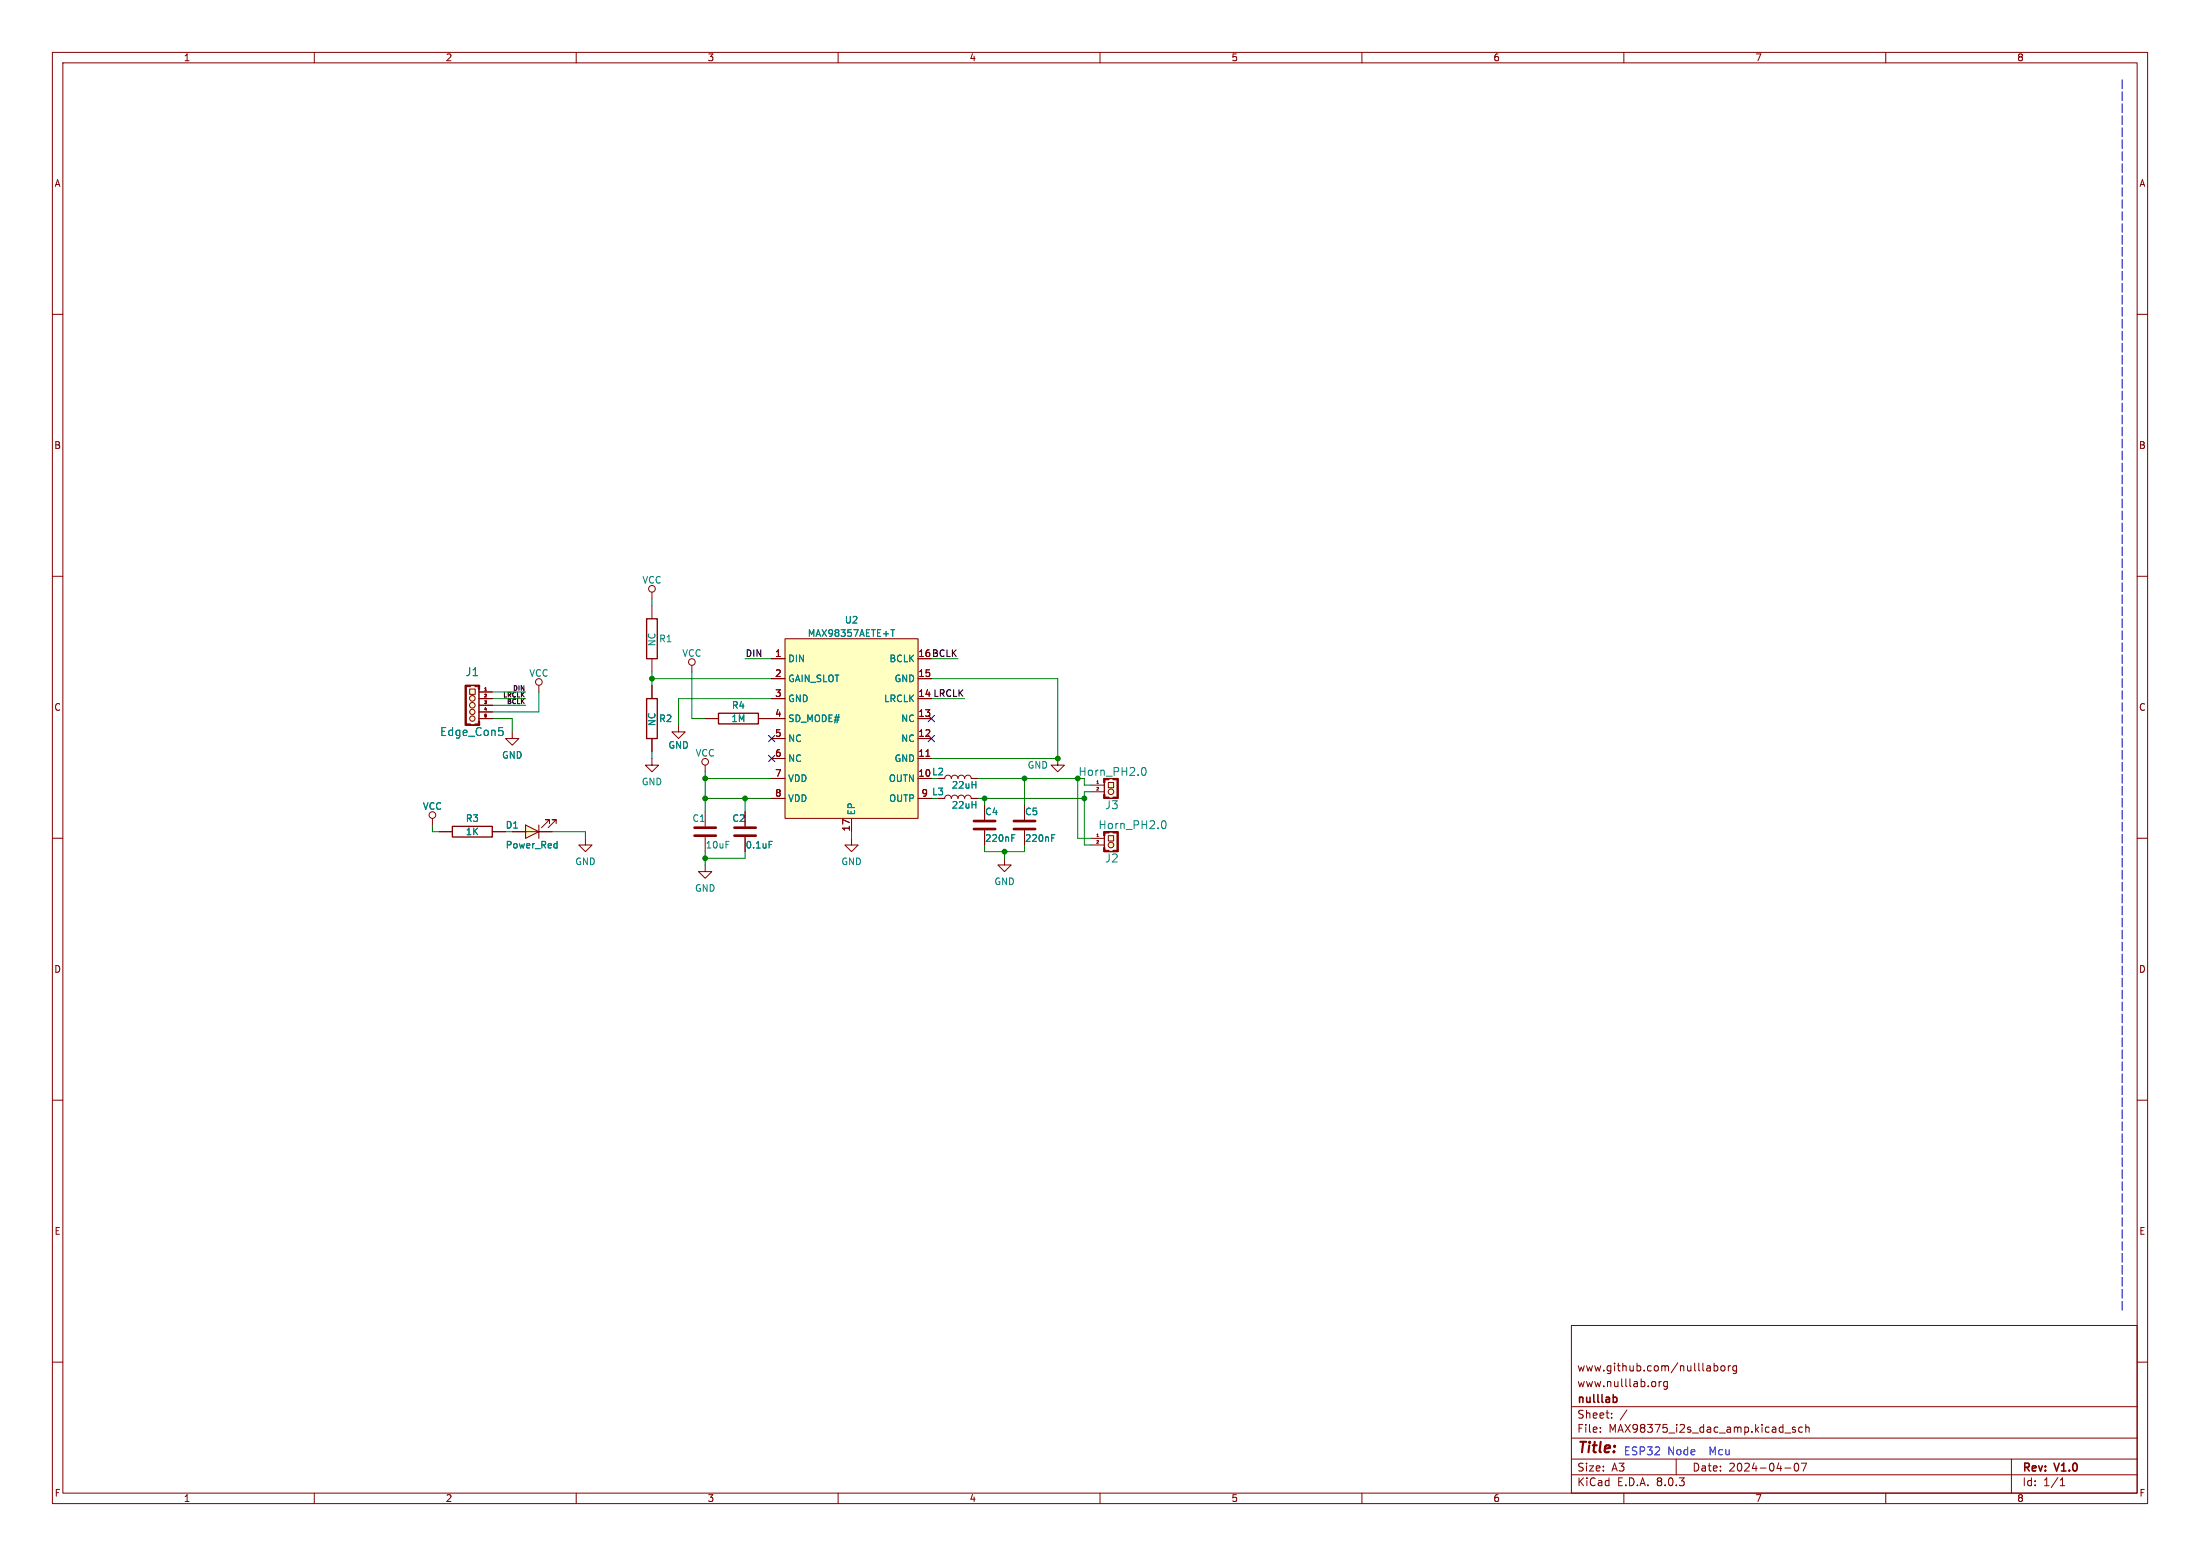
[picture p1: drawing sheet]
<svg xmlns="http://www.w3.org/2000/svg" width="420mm" height="297mm" viewBox="0 0 420 297" stroke-linecap="round" stroke-linejoin="round" font-family="sans-serif">
<g fill="none" stroke="#840000" stroke-width=".19">
<path d="M10 10h400v277h-400zM12 12h396v273h-396zM60 10v2M110 10v2M160 10v2M210 10v2M260 10v2M310 10v2M360 10v2M10 60h2M408 60h2M10 110h2"/>
<path d="M408 110h2M10 160h2M124.5 144.8v1.3h1.2l-1.2 1.2-1.3-1.2h1.3M134.6 146.1v1.2M142.2 154.9v2.8M142.2 159.8v2.8M195.6 153.7v2.8M195.6 158.5v2.8M201.9 144.8v1.3h1.3l-1.3 1.2-1.2-1.2h1.2M408 160h2M134.6 165.1v1.3h1.3l-1.3 1.2-1.3-1.2h1.3M191.8 163.8v1.3h1.2l-1.2 1.3-1.3-1.3h1.3"/>
<path d="M10 210h2M408 210h2M10 260h2M300 253h108v32h-108zM408 260h2M300 278.5h108M300 274.5h108M300 268.5h108M305.5 273.2v.2M305.5 272.5v.1M307.7 270.5v.2M307.7 269.8v.1"/>
<path d="M310.6 269.1l-1.3 1.9M316.7 263.7v1M317.2 263.7l-.3 .1-.2 .2M318.3 263.8l-.4-.1-.3 .3 .1 .6h.6M318.3 263.7v1.2l-.3 .3-.3-.1M320 278.5v3M327.2 260.2v1.5M327.2 260.8l.5-.1 .2 .3-.1 .6h-.6M328.7 260.8l.3-.1 .3 .3v.4l-.3 .3-.3-.1-.2-.2zM329.9 260.7v1M330.4 260.7l-.3 .1-.2 .2M331.5 260.8l-.4-.1-.3 .3 .1 .6h.6"/>
<path d="M331.5 260.7v1.2l-.3 .3-.3-.1M340.7 273.5h1.2M342.7 279.4l.2-.1a.8 .8 0 0 1 .5 .7 .8 .8 0 0 1-.5 .8 1 1 0 0 1-.2-1.4zM342.7 272.5l-.3-.1-.2 .2v.2l.5 .2v.3h-.5M343.9 279.3h1l-.7 1.5M344.1 272.5l-.4-.1-.3 .3 .1 .6h.6M344.7 272.5l.2-.1 .4 .1 .1 .9M344.7 271.9v1.5M384 278.5v6.5M60 285v2M110 285v2M160 285v2"/>
<path d="M210 285v2M260 285v2M300 281.5h108M310 285v2M340.7 280.2h1.2M360 285v2M393.3 283.6h.9M393.3 282.5l.4-.4v1.5"/>
<circle cx="134.6" cy="145.4" r=".63"/>
</g>
<path d="M308.1 266.7l.4 .1 .2 .2-.1 .5-.5 .2" fill="none" stroke="#840000" stroke-width=".3"/>
<path d="M140.2 159.5h4.1M140.2 158h4.1M193.5 158.2h4.1M193.5 156.7h4.1" fill="none" stroke="#840000" stroke-width=".51"/>
<path d="M200.8 159.9h.4M200.8 159.3h.6M146.8 160.6h.6" fill="none" stroke="#008484" stroke-width=".19"/>
<path d="M211.6 149.4h1v1h-1z" fill="#ffffc2"/>
<circle cx="212.1" cy="151.1" r=".53" fill="#ffffc2" stroke="#ffffc2" stroke-width=".19"/>
<g fill="none" stroke="#840000" stroke-width=".19">
<path d="M180.3 148.6a.64 .64 0 0 1 .7-.6 .64 .64 0 0 1 .6 .6 .64 .64 0 0 1 .6-.6 .64 .64 0 0 1 .7 .6 .64 .64 0 0 1 .6-.6 .64 .64 0 0 1 .6 .6 .64 .64 0 0 1 .7-.6 .64 .64 0 0 1 .6 .6h1.3M180.3 152.4a.64 .64 0 0 1 .7-.6 .64 .64 0 0 1 .6 .6 .64 .64 0 0 1 .6-.6 .64 .64 0 0 1 .7 .6 .64 .64 0 0 1 .6-.6 .64 .64 0 0 1 .6 .6 .64 .64 0 0 1 .7-.6 .64 .64 0 0 1 .6 .6h1.3M208.3 149.9h2.5M208.3 151.1h2.5M209.4 149.5h.3M210.8 148.6h2.6v3.8h-2.6zM210.8 149.4v2.2M211.6 149.4h1v1h-1z"/>
<circle cx="212.1" cy="151.1" r=".53"/>
</g>
<g fill="#840000" stroke="#840000" stroke-width=".19">
<path d="M213.2 148.6h.3v3.8h-.3z"/>
<path d="M212.5 152.1h.9v.3h-.9z"/>
<path d="M211.7 152.3l.8 .1z"/>
<path d="M210.8 152.1h.9v.3h-.9z"/>
<path d="M210.7 151.6h.2v.8h-.2z"/>
<path d="M210.7 148.6h.2v.8h-.2z"/>
</g>
<path d="M218.1 146.6l.2-.1a.81 .81 0 0 1 .5 .8 .81 .81 0 0 1-.5 .7l-.2-.1" fill="none" stroke="#008484" stroke-width=".19"/>
<path d="M211.6 159.5h1v1h-1z" fill="#ffffc2"/>
<circle cx="212.1" cy="161.3" r=".53" fill="#ffffc2" stroke="#ffffc2" stroke-width=".19"/>
<g fill="none" stroke="#840000" stroke-width=".19">
<path d="M134.6 137.2h2.6M144.8 137.2h2.5M82.5 156.2v1.3M83.8 158.8h2.6M94 158.8h2.5M209.4 159.7h.3M210.8 158.8h2.6v3.8h-2.6zM210.8 159.5v2.3M211.6 159.5h1v1h-1zM111.8 160v1.3h1.2l-1.2 1.3-1.3-1.3h1.3M208.3 160h2.5M208.3 161.3h2.5"/>
<circle cx="82.5" cy="155.6" r=".63"/>
<circle cx="212.1" cy="161.3" r=".53"/>
</g>
<g fill="#840000" stroke="#840000" stroke-width=".19">
<path d="M213.2 158.8h.3v3.8h-.3z"/>
<path d="M212.5 162.3h.9v.3h-.9z"/>
<path d="M211.7 162.5l.8 .1z"/>
<path d="M210.8 162.3h.9v.3h-.9z"/>
<path d="M210.7 161.8h.2v.8h-.2z"/>
<path d="M210.7 158.8h.2v.7h-.2z"/>
</g>
<path d="M221.9 156.8l.2-.1a.81 .81 0 0 1 .5 .7 .81 .81 0 0 1-.5 .8l-.2-.2" fill="none" stroke="#008484" stroke-width=".19"/>
<path d="M137.2 136.1h7.6v2.1h-7.6zM86.4 157.7h7.6v2.1h-7.6z" fill="none" stroke="#840000" stroke-width=".25"/>
<path d="M149.9 121.9h25.4v34.3h-25.4z" fill="#ffffc2"/>
<g fill="none" stroke="#840000" stroke-width=".19">
<path d="M97.8 139.7v1.3h1.3l-1.3 1.2-1.3-1.2h1.3M147.3 125.7h2.6M147.3 137.2h2.6M147.3 129.5h2.6M147.3 133.4h2.6M149.9 121.9h25.4v34.3h-25.4zM175.3 137.2h2.5M175.3 129.5h2.5M147.3 144.8h2.6M147.3 141h2.6M147.3 148.6h2.6M147.3 152.4h2.6"/>
<path d="M162.6 156.2v2.6M175.3 144.8h2.5M175.3 141h2.5M175.3 152.4h2.5M176.8 144.4h.7M188 153.7v2.8M188 158.5v2.8"/>
</g>
<path d="M170.1 120.2h.7M170.4 120.2v1.3M193.2 159.9h.4M193.2 159.3h.6" fill="none" stroke="#008484" stroke-width=".19"/>
<path d="M185.9 158.2h4.1M185.9 156.7h4.1" fill="none" stroke="#840000" stroke-width=".51"/>
<path d="M100.3 157.5l2.6 1.3-2.6 1.2z" fill="#ffffc2"/>
<path d="M100.3 157.5l2.6 1.3-2.6 1.2zM102.9 157.5v2.5" fill="none" stroke="#840000" stroke-width=".2"/>
<g fill="none" stroke="#840000" stroke-width=".19">
<path d="M124.5 113v1.3M102.9 130.8v1.3M124.5 130.8v2.6M129.5 138.4v1.3h1.3l-1.3 1.3-1.2-1.3h1.2M132.1 127v1.3M97.8 158.8h7.6M104.9 157.2v-.7h-.8h.8l-1.5 1.5M106.2 157.2v-.7h-.8h.8l-1.6 1.5M124.5 141v2.5M134.6 154.9v2.8M134.6 159.8v2.8M162.6 160v1.3h1.2l-1.2 1.3-1.3-1.3h1.3"/>
<circle cx="124.5" cy="112.4" r=".63"/>
<circle cx="102.9" cy="130.2" r=".63"/>
<circle cx="132.1" cy="126.4" r=".63"/>
</g>
<path d="M106 161l.3 .1M106.3 160.6v1.3M106.3 161.8l-.3 .1" fill="none" stroke="#008484" stroke-width=".19"/>
<path d="M132.6 159.5h4.1M132.6 158h4.1" fill="none" stroke="#840000" stroke-width=".51"/>
<path d="M123.4 133.4h2.1v7.6h-2.1z" fill="none" stroke="#840000" stroke-width=".25"/>
<path d="M89.7 131.5h1v1h-1z" fill="#ffffc2"/>
<g fill="#ffffc2" stroke="#ffffc2" stroke-width=".19">
<circle cx="90.2" cy="137.2" r=".51"/>
<circle cx="90.2" cy="135.9" r=".51"/>
<circle cx="90.2" cy="134.6" r=".53"/>
<circle cx="90.2" cy="133.3" r=".53"/>
</g>
<g fill="none" stroke="#840000" stroke-width=".19">
<path d="M124.5 115.6v2.5M88.9 130.8h2.5v7.6h-2.5zM89.7 131.5h1v1h-1zM91.4 131.6v6.1M91.4 132.1h2.6M91.4 133.4h2.6M91.4 134.6h2.6M91.4 135.9h2.6M91.4 137.2h2.6M92.6 131.8h.3M124.5 125.7v2.6M124.5 130.8v2.6"/>
<path d="M134.6 137.2h2.6M144.8 137.2h5.1M147.3 133.4h2.6M147.3 125.7h2.6M147.3 129.5h2.6M175.3 137.2h2.5M175.3 129.5h2.5M83.8 158.8h2.6M94 158.8h2.5M97.8 158.8h2.5M102.9 158.8h2.5M124.5 141v2.5"/>
<path d="M142.2 154.9v2.8M142.2 159.8v2.8M147.3 148.6h2.6M147.3 152.4h2.6M147.3 144.8h2.6M147.3 141h2.6M162.6 156.2v2.6M175.3 152.4h2.5M175.3 144.8h2.5M175.3 141h2.5M176.8 144.4h.7M185.4 148.6h1.3"/>
<path d="M185.4 152.4h1.3M188 153.7v2.8M188 158.5v2.8M195.6 153.7v2.8M195.6 158.5v2.8"/>
<circle cx="90.2" cy="134.6" r=".53"/>
<circle cx="90.2" cy="133.3" r=".53"/>
<circle cx="90.2" cy="137.2" r=".51"/>
<circle cx="90.2" cy="135.9" r=".51"/>
</g>
<g fill="#840000" stroke="#840000" stroke-width=".19">
<path d="M88.8 130.8h.2v7.6h-.2z"/>
<path d="M88.9 138.2h.9v.2h-.9z"/>
<path d="M89.8 138.4h.9z"/>
<path d="M89.8 130.8l.9 .1z"/>
<path d="M88.9 130.8h.9v.3h-.9z"/>
<path d="M90.7 138.2h.9v.2h-.9z"/>
<path d="M90.7 130.8h.9v.3h-.9z"/>
<path d="M91.3 137.7h.3v.7h-.3z"/>
<path d="M91.3 130.8h.3v.8h-.3z"/>
</g>
<path d="M95.2 138.9h.8M95.8 139.5l.2 .2v.4l-.2 .3M170.1 120.2h.7M170.4 120.2v1.3M193.2 159.9h.4M193.2 159.3h.6M200.8 159.9h.4M200.8 159.3h.6M106 161l.3 .1M106.3 160.6v1.3M106.3 161.8l-.3 .1M146.8 160.6h.6" fill="none" stroke="#008484" stroke-width=".19"/>
<path d="M123.4 118.1h2.1v7.6h-2.1z" fill="none" stroke="#840000" stroke-width=".25"/>
<path d="M405.1 15.2v235" fill="none" stroke="#0000c2" stroke-width=".19" stroke-dasharray="1.7 .6"/>
<g fill="none" stroke="#008400" stroke-width=".19">
<path d="M124.5 114.3v1.3M94 137.2h3.8v2.5M94 132.1h6.3M94 133.4h6.3M94 134.6h6.3M102.9 132.1v3.8h-8.9M124.5 129.5h22.8M124.5 128.3v2.5M132.1 128.3v8.9h2.5M142.2 125.7h5.1M147.3 133.4h-17.8v5M177.8 129.5h24.1v15.3h-24.1"/>
<path d="M177.8 125.7h5.1M177.8 133.4h6.3M82.5 157.5v1.3h1.3M105.4 158.8h6.4v1.2M124.5 143.5v1.3M134.6 148.6h12.7M134.6 152.4h12.7M134.6 147.3v7.6M142.2 152.4v2.5M162.6 158.8v1.2M186.7 148.6h19v11.4h2.6M186.7 152.4h20.3"/>
<path d="M188 152.4v1.3M195.6 148.6v5.1M207 148.6v1.3h1.3M208.3 151.1h-1.3v10.2h1.3M134.6 162.6v2.5M142.2 162.6v1.2h-7.6M188 161.3v1.3h7.6v-1.3M191.8 162.6v1.2"/>
</g>
<path d="M177.2 136.6l1.2 1.2M178.4 136.6l-1.2 1.2M146.7 144.2l1.2 1.2M146.7 140.4l1.2 1.2M147.9 144.2l-1.2 1.2M147.9 140.4l-1.2 1.2M177.2 140.4l1.2 1.2M178.4 140.4l-1.2 1.2" fill="none" stroke="#000084" stroke-width=".19"/>
<g fill="#008400" stroke="#008400" stroke-width=".19">
<circle cx="134.6" cy="152.4" r=".46"/>
<circle cx="134.6" cy="163.8" r=".46"/>
<circle cx="188" cy="152.4" r=".46"/>
<circle cx="142.2" cy="152.4" r=".46"/>
<circle cx="134.6" cy="148.6" r=".46"/>
<circle cx="201.9" cy="144.8" r=".46"/>
<circle cx="195.6" cy="148.6" r=".46"/>
<circle cx="207" cy="152.4" r=".46"/>
<circle cx="191.8" cy="162.6" r=".46"/>
<circle cx="124.5" cy="129.5" r=".46"/>
</g>
<text font-size="2.8" fill="#840000" x="301" y="277.9">Title:</text>
<g font-size="2.1" fill="#008484">
<text x="88.8" y="129.3">J1</text>
<text x="83.9" y="140.7">Edge_Con5</text>
<text x="210.9" y="154.7">J3</text>
<text x="209.6" y="158.5">Horn_PH2.0</text>
<text x="210.9" y="164.8">J2</text>
</g>
<text font-size="2.1" fill="#008400" x="205.8" y="148.3">Horn_PH2.0</text>
<g font-size="2.1" fill="#840000">
<text x="301" y="262">www.github.com/nulllaborg</text>
<text x="301" y="268.2">nulllab</text>
<text x="301" y="265">www.nulllab.org</text>
<text x="301" y="273.7">File:</text>
<text x="301" y="271">Sheet:</text>
<text x="307.1" y="273.7">MAX98375_i2s_dac_amp.kicad_sch</text>
<text x="301" y="281.1">Size:</text>
<text x="307.6" y="281.1">A3</text>
<text x="323" y="281.1">Date:</text>
<text x="330" y="281.1">2024-04-07</text>
<text x="386" y="281.3">Rev:</text>
<text x="392.4" y="281.3">V1.0</text>
<text x="301" y="283.9">KiCad</text>
<text x="308.7" y="283.9">E.D.A.</text>
<text x="316.3" y="283.9">8.0.3</text>
<text x="386" y="283.9">Id:</text>
<text x="390.1" y="283.9">1/1</text>
</g>
<g font-size="2.1" fill="#0000c2">
<text x="309.9" y="277.9">ESP32</text>
<text x="318.3" y="277.9">Node</text>
<text x="326.5" y="277.9">Mcu</text>
</g>
<g font-size="1.8" fill="#840000">
<text x="35" y="11.9">1</text>
<text x="85" y="11.9">2</text>
<text x="135" y="11.9">3</text>
<text x="185" y="11.9">4</text>
<text x="235" y="11.9">5</text>
<text x="285" y="11.9">6</text>
<text x="335" y="11.9">7</text>
<text x="385" y="11.9">8</text>
<text x="10.3" y="35.9">A</text>
<text x="408.3" y="35.9">A</text>
<text x="10.3" y="85.9">B</text>
<text x="408.2" y="85.9">B</text>
<text x="147.9" y="125.5">1</text>
<text x="175.2" y="125.5">16 BCLK</text>
<text x="175.2" y="125.5">16</text>
<text x="147.9" y="129.3">2</text>
<text x="175.2" y="129.3">15</text>
<text x="10.3" y="135.9">C</text>
<text x="147.9" y="133.1">3</text>
<text x="147.9" y="136.9">4</text>
<text x="175.2" y="136.9">13</text>
<text x="175.2" y="133.1">14 LRCLK</text>
<text x="175.2" y="133.1">14</text>
<text x="408.2" y="135.9">C</text>
<text x="147.9" y="140.7">5</text>
<text x="175.2" y="140.7">12</text>
<text x="147.9" y="144.5">6</text>
<text x="147.9" y="148.3">7</text>
<text x="175.2" y="148.3">10 L2</text>
<text x="175.2" y="144.5">11</text>
<text x="147.9" y="152.1">8</text>
<text x="175.8" y="152.1">9 L3</text>
<text x="162.3" y="158.8" transform="rotate(-90 162.3 158.8)">17</text>
<text x="10.3" y="185.9">D</text>
<text x="408.2" y="185.9">D</text>
<text x="10.3" y="235.9">E</text>
<text x="408.3" y="235.9">E</text>
<text x="10.3" y="285.9">F</text>
<text x="35" y="286.9">1</text>
<text x="85" y="286.9">2</text>
<text x="135" y="286.9">3</text>
<text x="185" y="286.9">4</text>
<text x="235" y="286.9">5</text>
<text x="285" y="286.9">6</text>
<text x="335" y="286.9">7</text>
<text x="385" y="286.9">8</text>
<text x="408.3" y="285.9">F</text>
</g>
<g font-size="1.8" fill="#008484">
<text x="122.5" y="111.6">VCC</text>
<text x="161.2" y="119.2">U2</text>
<text x="125.3" y="123.5" transform="rotate(-90 125.3 123.5)">NC</text>
<text x="125.7" y="122.8">R1</text>
<text x="130.2" y="125.6">VCC</text>
<text x="154.1" y="121.7">MAX98357AETE+T</text>
<text x="101" y="129.4">VCC</text>
<text x="150.4" y="126.6">DIN</text>
<text x="150.4" y="130.4">GAIN_SLOT</text>
<text x="169.7" y="126.6">BCLK</text>
<text x="170.7" y="130.4">GND</text>
<text x="139.6" y="135.5">R4</text>
<text x="150.4" y="134.2">GND</text>
<text x="168.7" y="134.2">LRCLK</text>
<text x="125.3" y="138.7" transform="rotate(-90 125.3 138.7)">NC</text>
<text x="125.7" y="138">R2</text>
<text x="127.5" y="143.1">GND</text>
<text x="139.5" y="138">1M</text>
<text x="150.4" y="138">SD_MODE#</text>
<text x="150.4" y="141.8">NC</text>
<text x="171.9" y="141.8">NC</text>
<text x="171.9" y="138">NC</text>
<text x="95.8" y="145">GND</text>
<text x="132.7" y="144.6">VCC</text>
<text x="150.4" y="145.6">NC</text>
<text x="150.4" y="149.5">VDD</text>
<text x="169.6" y="149.5">OUTN</text>
<text x="170.7" y="145.6">GND</text>
<text x="196.1" y="146.9">GND</text>
<text x="80.6" y="154.8">VCC</text>
<text x="122.4" y="150.1">GND</text>
<text x="150.4" y="153.3">VDD</text>
<text x="163.4" y="155.7" transform="rotate(-90 163.4 155.7)">EP</text>
<text x="169.7" y="153.3">OUTP</text>
<text x="181.6" y="150.7">22uH</text>
<text x="181.6" y="154.5">22uH</text>
<text x="188" y="155.8">C4</text>
<text x="195.6" y="155.8">C5</text>
<text x="88.8" y="157.1">R3</text>
<text x="88.8" y="159.6">1K</text>
<text x="96.4" y="158.3">D1</text>
<text x="132.1" y="157.1">C1</text>
<text x="139.7" y="157.1">C2</text>
<text x="188" y="160.9">220nF</text>
<text x="195.6" y="160.9">220nF</text>
<text x="96.4" y="162.2">Power_Red</text>
<text x="109.7" y="165.3">GND</text>
<text x="134.6" y="162.2">10uF</text>
<text x="142.2" y="162.2">0.1uF</text>
<text x="160.5" y="165.3">GND</text>
<text x="132.6" y="170.4">GND</text>
<text x="189.7" y="169.1">GND</text>
</g>
<text font-size="1.8" x="142.2" y="125.5">DIN</text>
<g font-size="1.3">
<text x="97.8" y="131.9">DIN</text>
<text x="95.9" y="133.2">LRCLK</text>
<text x="96.6" y="134.4">BCLK</text>
</g>
<g font-size=".7" fill="#840000">
<text x="92.3" y="131.8">1</text>
<text x="92.3" y="133.1">2</text>
<text x="92.3" y="134.4">3</text>
<text x="92.3" y="135.6">4</text>
<text x="92.3" y="136.9">5</text>
<text x="209.1" y="149.6">1</text>
<text x="209.1" y="150.9">2</text>
<text x="209.1" y="159.8">1</text>
<text x="209.1" y="161">2</text>
</g>
</svg>
